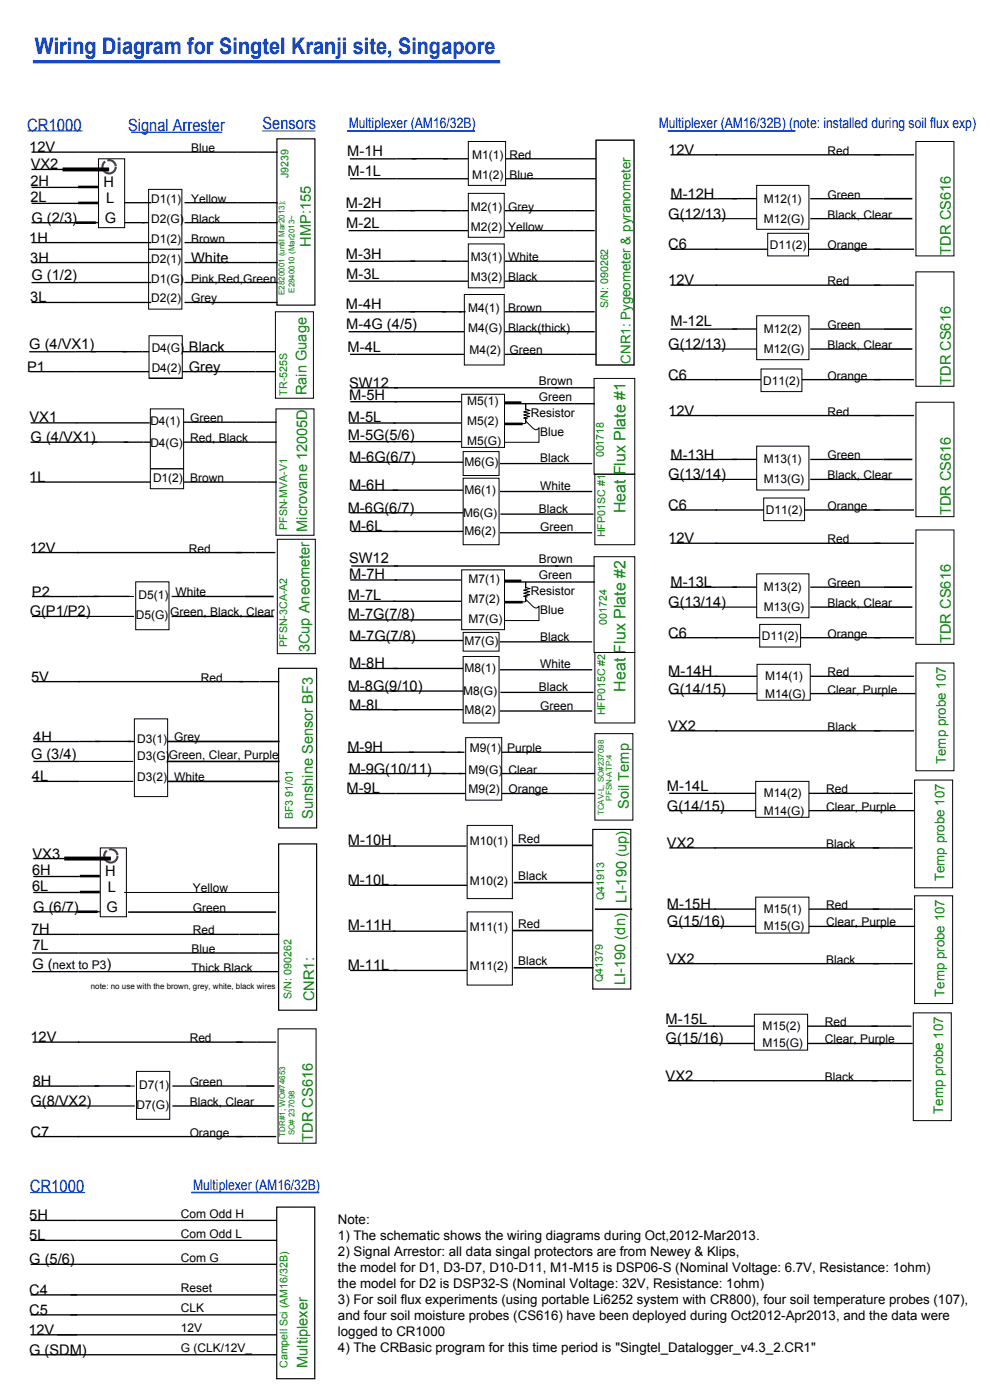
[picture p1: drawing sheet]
<svg xmlns="http://www.w3.org/2000/svg" width="210mm" height="297mm" viewBox="0 0 210 297" stroke-linecap="round" stroke-linejoin="round" font-family="sans-serif">
<path d="M6.7 35.9h9.9M6.7 32.3h9.9M6.7 51.5h25.4M6.7 43.1h9.9M6.7 55.7h9.9M6.7 59.9h9.9M20.8 47.2h-14.1M26.4 47.2h5.1M26.4 43h5.7M6.7 64.2h9.9" fill="none" stroke="#000" stroke-width=".28"/>
<path d="M58.7 29.5h8.1v35.2h-8.1z" fill="none" stroke="#000" stroke-width=".25"/>
<path d="M20.9 33.7h5.5v14.6h-5.5zM31.5 40.2h7.1v25.4h-7.1z" fill="none" stroke="#000" stroke-width=".21"/>
<path d="M16.6 35.9h6.5" fill="none" stroke="#000" stroke-width=".35"/>
<path d="M16.6 43.1h4.2z" fill="#00f" stroke="#000" stroke-width=".55"/>
<g fill="none" stroke="#000" stroke-width=".28">
<path d="M16.6 32.3h42.3M16.6 55.7h15.5M16.6 59.9h15.5M31.5 52.9h7.1M39.1 55.7h19.8M39.1 59.9h19.8M39.1 43h19.8M39.1 47.2h19.8M39.1 51.5h19.8M6.2 78.8h25.4M16.6 64.2h15.5M31.6 74.6h-25.4"/>
<path d="M38.7 78.8h19.7M38.7 74.6h19.7M39.1 64.2h19.8M6.5 89.7h25.2M31.6 80.3h7.1M31.9 93.8h-25.4M31.9 99.4h7M38.9 93.8h19.8M38.9 89.6h19.8M74.3 85.2h24.9M74.5 82.3h9.9M74.5 98.1h24.3"/>
<path d="M105.9 98.3h19.7M106.4 85.6h19.8M117.7 82.3h8.5M6.5 102.3h25.4M38.9 102.3h19.8M7.1 144.6h9.8M28.5 157.3h-21.4M50.8 144.6h8.5M7.1 161.5h9.8M7.1 165.8h9.8M74 179.5h24.9M74.3 187.8h24.8"/>
</g>
<path d="M58.5 86.7h8.1v26.9h-8.1z" fill="none" stroke="#000" stroke-width=".22"/>
<path d="M31.6 71.2h7.1v9.1h-7.1zM58.4 66.1h8.1v18.4h-8.1zM31.9 86.7h7v17h-7zM111.5 89.3l1.9 1.8 .4 .1 .5-.5v3.1h-7.9M126 80.3h8.6v20.3h-8.6zM26.8 157.3h.1M28.5 152.5h7.1v16.5h-7.1z" fill="none" stroke="#000" stroke-width=".21"/>
<path d="M59.1 141.8h8.1v33.8h-8.1zM16.9 161.5h11.4M16.9 165.8h11.4M125.7 176h8.1v33.8h-8.1z" fill="none" stroke="#000" stroke-width=".24"/>
<path d="M83.6 82.3h34.9M16.6 144.6h35" fill="none" stroke="#000" stroke-width=".29"/>
<path d="M35.6 157.3h23.7M35.6 161.5h23.7M35.6 165.8h23.7M108.7 179.3h16.9" fill="none" stroke="#000" stroke-width=".35"/>
<path d="M16.1 47.2h4.2z" fill="#00f" stroke="#000" stroke-width=".55"/>
<path d="M24.6 35.4a1.41 1.41 0 0 1-2.1 1.2 1.41 1.41 0 0 1-.1-2.4 1.41 1.41 0 0 1 2.1 1.1" fill="none" stroke="#fc0000" stroke-width=".48" stroke-dasharray="5.8 .5" stroke-linecap="butt"/>
<g fill="none" stroke="#000" stroke-width=".28">
<path d="M111.5 85.6v1.5M111.5 88.5v1.4M6.8 117.2h9.9M50 117.2h8.4M6.8 130.8h9.9M27.5 126.5l-20.7 .1M36.4 130.8h15.5M36.4 126.5h15.5M6.5 258.9h52.2M6.5 263.1h52.2M6.5 274.7h52.2M6.5 278.9h52.2"/>
<path d="M6.5 287.4h52.2M6.5 283.2h52.2"/>
</g>
<path d="M16.7 130.8h11.7M58.7 256.1h8.1v36.4h-8.1z" fill="none" stroke="#000" stroke-width=".25"/>
<path d="M106.8 89.9h4.6M111.5 86.8l.9 .3-1.3 .3 1.3 .3-1.3 .3 1.3 .4-1.3 .3 .8 .1M58.8 114.4h8.1v24.3h-8.1zM26.5 126.5h1.9M28.8 123.4h7v10.2h-7z" fill="none" stroke="#000" stroke-width=".21"/>
<path d="M16.4 117.2h34.9" fill="none" stroke="#000" stroke-width=".29"/>
<path d="M51.9 126.5h6.2M51.9 130.8h6.2" fill="none" stroke="#000" stroke-width=".34"/>
<g fill="#00f" stroke="#000" stroke-width=".55">
<path d="M106.6 89.9h4.3z"/>
<path d="M106.3 85.4h4.3z"/>
</g>
<path d="M74 89.7h24.9M74 93.7h24.9" fill="none" stroke="#000" stroke-width=".28"/>
<path d="M5.8 27.8h11.7z" fill="#000080" stroke="#004dff" stroke-width=".25"/>
<path d="M27.9 28.1h19.2z" fill="#000080" stroke="#004dff" stroke-width=".32"/>
<path d="M55.6 27.8h11.3z" fill="#000080" stroke="#004dff" stroke-width=".24"/>
<path d="M126 118.1h8.6v20.3h-8.6zM126.2 100.6h8.4v15h-8.4zM106.8 127.7h4.6M111.5 124.6l.9 .3-1.3 .3 1.3 .3-1.3 .3 1.3 .4-1.3 .3 .8 .2M111.5 127.1l1.9 1.8 .4 .1 .5-.5v3.1h-7.9" fill="none" stroke="#000" stroke-width=".21"/>
<g fill="none" stroke="#000" stroke-width=".28">
<path d="M74.3 108.8h24.2M74.5 104h24.3M74.5 112.7h24.3M105.9 104.3h19.7M105.9 113h19.7M106.1 109.1h19.8M74.3 123h24.9M74.5 120.1h9.9M74.5 135.9h24.3M105.9 136.2h19.7M106.4 123.5h19.8M111.5 123.5v1.4"/>
<path d="M111.5 126.3v1.4M117.7 120.1h8.5"/>
</g>
<path d="M83.6 120.1h34.9" fill="none" stroke="#000" stroke-width=".29"/>
<g fill="#00f" stroke="#000" stroke-width=".55">
<path d="M106.6 127.7h4.3z"/>
<path d="M106.3 123.2h4.3z"/>
</g>
<path d="M74 127.6h24.9M74 131.5h24.9M74.3 146.6h24.2M74.5 141.8h24.3M74.5 150.6h24.3M105.9 142.1h19.7M105.9 150.8h19.7M106.1 146.9h19.8" fill="none" stroke="#000" stroke-width=".28"/>
<path d="M126.2 138.4h8.4v15h-8.4z" fill="none" stroke="#000" stroke-width=".21"/>
<path d="M73.6 27.8h27.2z" fill="#000080" stroke="#004dff" stroke-width=".38"/>
<path d="M73.7 159.6h9.9M83.6 159.6h14.1M106.1 159.6h19.8M74 168.3h25.4M87.1 164.1h7.6M88.1 164.1h-14.1M93.7 164.1h4.3M106.4 168.3h19.8M106.4 164.1h19.8M74 197.5h24.9M74.3 205.9h24.8" fill="none" stroke="#000" stroke-width=".28"/>
<path d="M126.2 155.6h8v18.4h-8zM99.1 175.1h9.6v15.5h-9.6zM99.1 193.5h9.6v15.5h-9.6z" fill="none" stroke="#000" stroke-width=".21"/>
<path d="M126.2 192.9h7.9" fill="none" stroke="#000" stroke-width=".33"/>
<path d="M108.7 197.4h16.9M109 187.2h16.9M109 205.3h16.9" fill="none" stroke="#000" stroke-width=".35"/>
<path d="M13.3 35.9h9.8z" fill="#00f" stroke="#000" stroke-width=".84" stroke-linecap="butt"/>
<path d="M6.7 39.8h9.9" fill="none" stroke="#000" stroke-width=".28"/>
<path d="M16.6 39.7h4.2z" fill="#00f" stroke="#000" stroke-width=".55"/>
<path d="M7.1 189.3h9.8M7.1 193.4h9.8M7.1 182.1h9.8M7.1 198.2h9.8M16.9 193.4h4.3" fill="none" stroke="#000" stroke-width=".28"/>
<path d="M59.1 179h8.1v35.3h-8.1z" fill="none" stroke="#000" stroke-width=".25"/>
<path d="M21.3 179.9h5.5v14.6h-5.5z" fill="none" stroke="#000" stroke-width=".21"/>
<path d="M16.9 182.1h6.6" fill="none" stroke="#000" stroke-width=".35"/>
<path d="M16.9 189.2h4.3z" fill="#00f" stroke="#000" stroke-width=".55"/>
<path d="M16.9 198.2h42.4" fill="none" stroke="#000" stroke-width=".28"/>
<path d="M26.3 189.3h33" fill="none" stroke="#000" stroke-width=".21"/>
<path d="M27.2 193.5h31.3" fill="none" stroke="#000" stroke-width=".33"/>
<path d="M16.4 193.4h4.3z" fill="#00f" stroke="#000" stroke-width=".55"/>
<path d="M24.9 181.6a1.41 1.41 0 0 1-2.1 1.2 1.41 1.41 0 0 1-.1-2.4 1.41 1.41 0 0 1 2.2 1" fill="none" stroke="#fc0000" stroke-width=".48" stroke-dasharray="5.8 .5" stroke-linecap="butt"/>
<path d="M13.6 182.1h9.9z" fill="#00f" stroke="#000" stroke-width=".84" stroke-linecap="butt"/>
<path d="M7.1 185.9h9.8" fill="none" stroke="#000" stroke-width=".28"/>
<path d="M16.9 185.9h4.3z" fill="#00f" stroke="#000" stroke-width=".55"/>
<g fill="none" stroke="#000" stroke-width=".28">
<path d="M74.2 37.9h25.4M74.2 33.7h9.9M84.1 33.7h15.5M106.7 37.9h19.7M106.7 33.7h19.7M142.2 32.8h9.9M185.4 32.8h8.5M73.9 48.9h25.4M73.9 59.7h25.4M97.9 44.7h-24M99.3 55.4h-25.4M106.4 48.9h19.8"/>
<path d="M106.4 44.7h19.8M106.4 59.7h19.8M106.4 55.4h19.8M142.2 46.4h9.9M142.2 52.9h9.9M163 42.1l-20.8 .1M171.9 46.4h15.5M171.9 42.2h15.5M185.4 52.9h8.5M73.9 70.4h25.4M73.9 66.2h9.9M74.2 75.2h25.4"/>
<path d="M83.8 66.1h14.1M106.4 70.4h19.8M106.4 66.1h19.8M106.7 75.2h19.7M6.8 202.2h52.2M6.8 206.1h52.2M6.9 234.6h9.9M6.9 221.1h9.9M20 230.4h7.7M21 230.4h-14.1M36.6 234.6h15.5M36.6 230.4h15.5"/>
<path d="M50.1 221.1h8.5M6.9 241.1h9.9M50.1 241.1h8.5"/>
</g>
<path d="M194.3 30h8.1v24.3h-8.1zM59 218.3h8.1v24.2h-8.1zM26.7 230.4h1.9M29 227.3h7v10.2h-7z" fill="none" stroke="#000" stroke-width=".21"/>
<path d="M152.1 46.4h11.8M16.8 234.6h11.8" fill="none" stroke="#000" stroke-width=".25"/>
<path d="M126.4 29.7h8.1v47.7h-8.1zM151.8 32.8h34.9M151.8 52.9h34.9M16.5 221.1h34.9M16.5 241.1h34.9" fill="none" stroke="#000" stroke-width=".29"/>
<path d="M187.4 42.2h6.1M187.4 46.4h6.1M52.1 230.4h6.1M52.1 234.6h6.1" fill="none" stroke="#000" stroke-width=".34"/>
<g fill="#fff" stroke="#000" stroke-width=".21">
<path d="M160.5 39.3h11.1v9.3h-11.1z"/>
<path d="M162.8 49.5h8.7v4.8h-8.7z"/>
</g>
<path d="M142.2 74h9.9M142.2 69.8h9.9M142.2 60.5h9.9M163 69.8h-10.9M171.9 74h15.5M171.9 69.8h15.5M185.4 60.5h8.5M142.2 80.5h9.9M185.4 80.5h8.5" fill="none" stroke="#000" stroke-width=".28"/>
<path d="M194.3 57.7h8.1v24.2h-8.1z" fill="none" stroke="#000" stroke-width=".21"/>
<path d="M152.1 74h11.8" fill="none" stroke="#000" stroke-width=".25"/>
<path d="M151.8 60.5h34.9M151.8 80.5h34.9" fill="none" stroke="#000" stroke-width=".29"/>
<path d="M187.4 69.8h6.1M187.4 74h6.1" fill="none" stroke="#000" stroke-width=".34"/>
<path d="M160.5 67h11.1v9.3h-11.1z" fill="#fff" stroke="#000" stroke-width=".21"/>
<path d="M142.2 88.2h9.9M163 97.5h-20.8M171.9 97.5h15.5M185.4 88.2h8.5M142.2 101.7h9.9M142.2 108.2h9.9M171.9 101.7h15.5M185.4 108.2h8.5" fill="none" stroke="#000" stroke-width=".28"/>
<path d="M194.3 85.3h8.1v24.3h-8.1z" fill="none" stroke="#000" stroke-width=".21"/>
<path d="M152.1 101.7h11.8" fill="none" stroke="#000" stroke-width=".25"/>
<path d="M151.8 88.2h34.9M151.8 108.2h34.9" fill="none" stroke="#000" stroke-width=".29"/>
<path d="M187.4 97.5h6.1M187.4 101.7h6.1" fill="none" stroke="#000" stroke-width=".34"/>
<path d="M160.5 94.6h11.1v9.4h-11.1z" fill="#fff" stroke="#000" stroke-width=".21"/>
<path d="M142.2 115.2h9.9M185.4 115.2h8.5M142.2 128.8h9.9M142.2 135.3h9.9M163 124.5l-20.8 .1M171.9 128.8h15.5M171.9 124.6h15.5M185.4 135.3h8.5" fill="none" stroke="#000" stroke-width=".28"/>
<path d="M194.3 112.4h8.1v24.3h-8.1z" fill="none" stroke="#000" stroke-width=".21"/>
<path d="M152.1 128.8h11.8" fill="none" stroke="#000" stroke-width=".25"/>
<path d="M151.8 115.2h34.9M151.8 135.3h34.9" fill="none" stroke="#000" stroke-width=".29"/>
<path d="M187.4 124.6h6.1M187.4 128.8h6.1" fill="none" stroke="#000" stroke-width=".34"/>
<path d="M160.5 121.7h11.1v9.4h-11.1z" fill="#fff" stroke="#000" stroke-width=".21"/>
<path d="M194.3 140.6h8.1v22.9h-8.1z" fill="none" stroke="#000" stroke-width=".21"/>
<path d="M142.2 143.5h9.9M142.2 155h9.9M142.2 147.1h9.9M185.4 143.5h8.5M185.4 155h8.5M185.7 147.1h8.5" fill="none" stroke="#000" stroke-width=".28"/>
<path d="M151.8 143.5h34.9M151.8 155h34.9M152.1 147.1h34.9" fill="none" stroke="#000" stroke-width=".29"/>
<path d="M160.6 140.9h11.3v7.7h-11.3z" fill="#fff" stroke="#000" stroke-width=".21"/>
<path d="M194 165.5h8.1v22.8h-8.1z" fill="none" stroke="#000" stroke-width=".21"/>
<path d="M142 168.3h9.8M142 179.9h9.8M142 172h9.8M185.1 168.3h8.5M185.1 179.9h8.5M185.4 172h8.5" fill="none" stroke="#000" stroke-width=".28"/>
<path d="M151.5 168.3h35M151.5 179.9h35M151.8 172h34.9" fill="none" stroke="#000" stroke-width=".29"/>
<path d="M160.3 165.8h11.3v7.6h-11.3z" fill="#fff" stroke="#000" stroke-width=".21"/>
<path d="M194 190h8.1v22.9h-8.1z" fill="none" stroke="#000" stroke-width=".21"/>
<path d="M142 192.9h9.8M142 196.5h9.8M185.1 192.9h8.5M185.4 196.5h8.5M142 204.4h9.8M185.1 204.4h8.5" fill="none" stroke="#000" stroke-width=".28"/>
<path d="M151.5 192.9h35M151.8 196.5h34.9M151.5 204.4h35" fill="none" stroke="#000" stroke-width=".29"/>
<path d="M160.3 190.3h11.3v7.6h-11.3z" fill="#fff" stroke="#000" stroke-width=".21"/>
<path d="M193.7 214.9h8.1v22.8h-8.1z" fill="none" stroke="#000" stroke-width=".21"/>
<path d="M141.7 217.7h9.9M184.9 217.7h8.4M141.7 229.3h9.9M141.7 221.4h9.9M184.9 229.3h8.4M185.1 221.4h8.5" fill="none" stroke="#000" stroke-width=".28"/>
<path d="M151.3 217.7h34.9M151.3 229.3h34.9M151.5 221.4h35" fill="none" stroke="#000" stroke-width=".29"/>
<path d="M160 215.2h11.3v7.6h-11.3z" fill="#fff" stroke="#000" stroke-width=".21"/>
<path d="M6.5 268.2h52.2" fill="none" stroke="#000" stroke-width=".28"/>
<path d="M6.4 253h11.7z" fill="#000080" stroke="#004dff" stroke-width=".25"/>
<g fill="#000080" stroke="#004dff" stroke-width=".38">
<path d="M40.6 253h27.1z"/>
<path d="M141.6 27.8h27.2z"/>
</g>
<g fill="#fff" stroke="#000" stroke-width=".21">
<path d="M161.4 78.3h8.7v4.8h-8.7z"/>
<path d="M162 105.7h8.7v4.8h-8.7z"/>
<path d="M161.1 132.5h8.7v4.8h-8.7z"/>
<path d="M97.9 83.6h9.1v11.3h-9.1z"/>
<path d="M98.2 134.2h7.7v3.9h-7.7z"/>
<path d="M98.2 139.3h7.7v14.1h-7.7z"/>
<path d="M98.5 62.5h8.5v14.9h-8.5z"/>
</g>
<path d="M97.4 66.1h1.4" fill="none" stroke="#000" stroke-width=".28"/>
<g fill="#fff" stroke="#000" stroke-width=".21">
<path d="M99.3 51.7h7.7v9.4h-7.7z"/>
<path d="M99.3 41h7.7v9.3h-7.7z"/>
</g>
<path d="M97.9 44.7h1.4" fill="none" stroke="#000" stroke-width=".28"/>
<g fill="#fff" stroke="#000" stroke-width=".21">
<path d="M99.3 30h7.9v9.3h-7.9z"/>
<path d="M98.2 95.8h7.7v5.1h-7.7z"/>
<path d="M98.2 101.4h7.7v14.2h-7.7z"/>
<path d="M98.8 156.5h7.6v13.2h-7.6z"/>
</g>
<path d="M97.1 159.6h1.4M97.4 164.1h1.4" fill="none" stroke="#000" stroke-width=".28"/>
<path d="M97.9 120.9h9.1v12.7h-9.1z" fill="#fff" stroke="#000" stroke-width=".21"/>
<path d="M7 13.1h99.1z" fill="#000080" stroke="#004dff" stroke-width=".72" stroke-linecap="butt"/>
<text font-size="4.8" fill="#00f" x="7.4" y="11.4">Wiring Diagram for Singtel Kranji site, Singapore</text>
<g font-size="3.6" fill="#00f">
<text x="5.7" y="27.8">CR1000</text>
<text x="27.2" y="27.8">Signal Arrester</text>
<text x="55.7" y="27.5">Sensors</text>
<text x="6.3" y="253">CR1000</text>
</g>
<g font-size="3.4" fill="#008000">
<text x="132.7" y="108.9" transform="rotate(-90 132.7 108.9)">Heat Flux Plate #1</text>
<text x="132.7" y="146.7" transform="rotate(-90 132.7 146.7)">Heat Flux Plate #2</text>
</g>
<g font-size="3.1" fill="#00f">
<text x="74" y="27.2">Multiplexer (AM16/32B)</text>
<text x="139.7" y="27.2">Multiplexer (AM16/32B) (note: installed during soil flux exp)</text>
<text x="41" y="252.4">Multiplexer (AM16/32B)</text>
</g>
<g font-size="3.1">
<text x="6.2" y="32.3">12V</text>
<text x="6.5" y="35.9">VX2</text>
<text x="73.7" y="33.1">M-1H</text>
<text x="141.8" y="32.8">12V</text>
<text x="6.5" y="39.5">2H</text>
<text x="21.9" y="39.6">H</text>
<text x="73.7" y="37.4">M-1L</text>
<text x="6.5" y="42.9">2L</text>
<text x="6.7" y="47.2">G (2/3)</text>
<text x="22.2" y="47.2">G</text>
<text x="22.5" y="43">L</text>
<text x="73.4" y="44.1">M-2H</text>
<text x="141.8" y="46.4">G(12/13)</text>
<text x="142.2" y="42.2">M-12H</text>
<text x="6.2" y="51.5">1H</text>
<text x="73.5" y="48.4">M-2L</text>
<text x="141.8" y="52.9">C6</text>
<text x="6.4" y="55.7">3H</text>
<text x="6.7" y="59.4">G (1/2)</text>
<text x="40.6" y="55.7">White</text>
<text x="73.4" y="54.9">M-3H</text>
<text x="73.5" y="59.1">M-3L</text>
<text x="6.4" y="64.2">3L</text>
<text x="73.4" y="65.6">M-4H</text>
<text x="141.8" y="60.5">12V</text>
<text x="73.5" y="69.8">M-4G (4/5)</text>
<text x="142.2" y="69.3">M-12L</text>
<text x="6.2" y="74.1">G (4/VX1)</text>
<text x="40.1" y="74.6">Black</text>
<text x="73.7" y="74.6">M-4L</text>
<text x="141.8" y="74">G(12/13)</text>
<text x="5.7" y="78.8">P1</text>
<text x="40.1" y="78.8">Grey</text>
<text x="74" y="82.3">SW12</text>
<text x="141.8" y="80.5">C6</text>
<text x="6.3" y="89.4">VX1</text>
<text x="73.8" y="89.5">M-5L</text>
<text x="74.1" y="84.9">M-5H</text>
<text x="141.8" y="88.2">12V</text>
<text x="6.5" y="93.8">G (4/VX1)</text>
<text x="73.8" y="93.4">M-5G(5/6)</text>
<text x="74.1" y="98.1">M-6G(6/7)</text>
<text x="141.8" y="101.7">G(13/14)</text>
<text x="142.2" y="97.5">M-13H</text>
<text x="6.2" y="102.3">1L</text>
<text x="74.1" y="104">M-6H</text>
<text x="73.8" y="108.8">M-6G(6/7)</text>
<text x="74.1" y="112.7">M-6L</text>
<text x="141.8" y="108.2">C6</text>
<text x="6.3" y="117.2">12V</text>
<text x="74" y="119.5">SW12</text>
<text x="141.8" y="115.2">12V</text>
<text x="74.1" y="122.8">M-7H</text>
<text x="142.2" y="124.6">M-13L</text>
<text x="6.3" y="130.8">G(P1/P2)</text>
<text x="6.8" y="126.6">P2</text>
<text x="73.8" y="127.3">M-7L</text>
<text x="73.8" y="131.2">M-7G(7/8)</text>
<text x="141.8" y="128.8">G(13/14)</text>
<text x="74.1" y="135.9">M-7G(7/8)</text>
<text x="141.8" y="135.3">C6</text>
<text x="74.1" y="141.8">M-8H</text>
<text x="141.8" y="143.5">M-14H</text>
<text x="6.6" y="144.6">5V</text>
<text x="73.8" y="146.6">M-8G(9/10)</text>
<text x="141.8" y="147.1">G(14/15)</text>
<text x="74.1" y="150.6">M-8L</text>
<text x="141.8" y="155">VX2</text>
<text x="6.6" y="161">G (3/4)</text>
<text x="7.1" y="157.3">4H</text>
<text x="73.7" y="159.6">M-9H</text>
<text x="6.8" y="165.8">4L</text>
<text x="74" y="164.1">M-9G(10/11)</text>
<text x="141.5" y="167.7">M-14L</text>
<text x="73.5" y="168.3">M-9L</text>
<text x="141.5" y="172">G(14/15)</text>
<text x="73.8" y="179.2">M-10H</text>
<text x="141.5" y="179.9">VX2</text>
<text x="6.8" y="185.7">6H</text>
<text x="6.9" y="182.1">VX3</text>
<text x="22.3" y="185.8">H</text>
<text x="6.8" y="189">6L</text>
<text x="22.9" y="189.2">L</text>
<text x="73.8" y="187.8">M-10L</text>
<text x="7.1" y="193.4">G (6/7)</text>
<text x="22.6" y="193.4">G</text>
<text x="73.8" y="197.3">M-11H</text>
<text x="141.5" y="192.9">M-15H</text>
<text x="141.5" y="196.5">G(15/16)</text>
<text x="6.6" y="198.2">7H</text>
<text x="6.9" y="201.6">7L</text>
<text x="6.9" y="205.6">G (</text>
<text x="22.6" y="205.6">)</text>
<text x="73.8" y="205.9">M-11L</text>
<text x="141.5" y="204.4">VX2</text>
<text x="6.5" y="221.1">12V</text>
<text x="141.2" y="217.1">M-15L</text>
<text x="141.2" y="221.4">G(15/16)</text>
<text x="6.9" y="230.4">8H</text>
<text x="141.2" y="229.3">VX2</text>
<text x="6.5" y="234.6">G(8/VX2)</text>
<text x="6.5" y="241.1">C7</text>
<text x="6.2" y="258.9">5H</text>
<text x="6.2" y="263.1">5L</text>
<text x="6.2" y="268.2">G (5/6)</text>
<text x="6.2" y="274.7">C4</text>
<text x="6.2" y="278.9">C5</text>
<text x="6" y="283.2">12V</text>
<text x="6.2" y="287.4">G (SDM)</text>
</g>
<g font-size="3.1" fill="#008000">
<text x="66" y="52.4" transform="rotate(-90 66 52.4)">HMP:155</text>
<text x="201.7" y="54" transform="rotate(-90 201.7 54)">TDR CS616</text>
<text x="65" y="83.8" transform="rotate(-90 65 83.8)">Rain Guage</text>
<text x="201.7" y="81.7" transform="rotate(-90 201.7 81.7)">TDR CS616</text>
<text x="65.2" y="112.8" transform="rotate(-90 65.2 112.8)">Microvane 12005D</text>
<text x="201.7" y="109.3" transform="rotate(-90 201.7 109.3)">TDR CS616</text>
<text x="201.7" y="136.4" transform="rotate(-90 201.7 136.4)">TDR CS616</text>
<text x="65.6" y="138.4" transform="rotate(-90 65.6 138.4)">3Cup Aneometer</text>
<text x="66.4" y="173.8" transform="rotate(-90 66.4 173.8)">Sunshine Sensor BF3</text>
<text x="133.4" y="171.6" transform="rotate(-90 133.4 171.6)">Soil Temp</text>
<text x="132.9" y="191.5" transform="rotate(-90 132.9 191.5)">LI-190 (up)</text>
<text x="132.6" y="209" transform="rotate(-90 132.6 209)">LI-190 (dn)</text>
<text x="66.6" y="212.4" transform="rotate(-90 66.6 212.4)">CNR1:</text>
<text x="66.4" y="242.3" transform="rotate(-90 66.4 242.3)">TDR CS616</text>
<text x="65.2" y="290.2" transform="rotate(-90 65.2 290.2)">Multiplexer</text>
</g>
<g font-size="2.8" fill="#008000">
<text x="133.8" y="77.1" transform="rotate(-90 133.8 77.1)">CNR1: Pygeometer &amp; pyranometer</text>
<text x="200.7" y="162.1" transform="rotate(-90 200.7 162.1)">Temp probe 107</text>
<text x="200.4" y="186.9" transform="rotate(-90 200.4 186.9)">Temp probe 107</text>
<text x="200.4" y="211.5" transform="rotate(-90 200.4 211.5)">Temp probe 107</text>
<text x="200.1" y="236.3" transform="rotate(-90 200.1 236.3)">Temp probe 107</text>
</g>
<g font-size="2.8">
<text x="71.7" y="259.7">Note:</text>
<text x="71.7" y="263.1">1) The schematic shows the wiring diagrams during Oct,2012-Mar2013.</text>
<text x="71.7" y="266.5">2) Signal Arrestor: all data singal protectors are from Newey &amp; Klips,</text>
<text x="71.7" y="269.9">the model for D1, D3-D7, D10-D11, M1-M15 is DSP06-S (Nominal Voltage: 6.7V, Resistance: 1ohm)</text>
<text x="71.7" y="273.3">the model for D2 is DSP32-S (Nominal Voltage: 32V, Resistance: 1ohm)</text>
<text x="71.7" y="276.7">3) For soil flux experiments (using portable Li6252 system with CR800), four soil temperature probes (107),</text>
<text x="71.7" y="280.1">and four soil moisture probes (CS616) have been deployed during Oct2012-Apr2013, and the data were</text>
<text x="71.7" y="283.5">logged to CR1000</text>
<text x="71.7" y="286.8">4) The CRBasic program for this time period is &quot;Singtel_Datalogger_v4.3_2.CR1&quot;</text>
</g>
<g font-size="2.5">
<text x="40.6" y="32.3">Blue</text>
<text x="100.2" y="33.7">M1(1)</text>
<text x="108.1" y="33.7">Red</text>
<text x="175.5" y="32.8">Red</text>
<text x="100.2" y="37.9">M1(2)</text>
<text x="108.1" y="37.9">Blue</text>
<text x="32.1" y="43">D1(1)</text>
<text x="32.1" y="47.2">D2(G)</text>
<text x="40.6" y="47.2">Black</text>
<text x="40.6" y="43">Yellow</text>
<text x="99.9" y="44.7">M2(1)</text>
<text x="107.8" y="44.7">Grey</text>
<text x="162" y="43">M12(1)</text>
<text x="162" y="47.2">M12(G)</text>
<text x="175.5" y="46.4">Black, Clear</text>
<text x="175.5" y="42.2">Green</text>
<text x="32.1" y="51.5">D1(2)</text>
<text x="40.6" y="51.5">Brown</text>
<text x="99.9" y="48.9">M2(2)</text>
<text x="107.8" y="48.9">Yellow</text>
<text x="163.3" y="52.9">D11(2)</text>
<text x="175.5" y="52.9">Orange</text>
<text x="32.1" y="55.7">D2(1)</text>
<text x="32.1" y="59.9">D1(G)</text>
<text x="40.6" y="59.9">Pink,Red,Green</text>
<text x="99.9" y="55.4">M3(1)</text>
<text x="99.9" y="59.7">M3(2)</text>
<text x="107.8" y="59.7">Black</text>
<text x="107.8" y="55.4">White</text>
<text x="32.1" y="64.2">D2(2)</text>
<text x="40.6" y="64.2">Grey</text>
<text x="175.5" y="60.5">Red</text>
<text x="99.3" y="66.1">M4(1)</text>
<text x="99.3" y="70.4">M4(G)</text>
<text x="107.8" y="70.4">Black(thick)</text>
<text x="107.8" y="66.1">Brown</text>
<text x="162" y="70.7">M12(2)</text>
<text x="175.5" y="69.8">Green</text>
<text x="32.2" y="74.6">D4(G)</text>
<text x="99.6" y="75.2">M4(2)</text>
<text x="108.1" y="75.2">Green</text>
<text x="162" y="74.9">M12(G)</text>
<text x="175.5" y="74">Black, Clear</text>
<text x="32.2" y="78.8">D4(2)</text>
<text x="114.3" y="81.7">Brown</text>
<text x="161.9" y="81.7">D11(2)</text>
<text x="175.5" y="80.5">Orange</text>
<text x="40.4" y="89.6">Green</text>
<text x="99.1" y="85.9">M5(1)</text>
<text x="112.6" y="88.5">Resistor</text>
<text x="114.3" y="85.1">Green</text>
<text x="175.5" y="88.2">Red</text>
<text x="31.9" y="90.1">D4(1)</text>
<text x="31.9" y="94.9">D4(G)</text>
<text x="40.4" y="93.8">Red, Black</text>
<text x="99.1" y="90.2">M5(2)</text>
<text x="99.1" y="94.4">M5(G)</text>
<text x="114.6" y="92.4">Blue</text>
<text x="98.5" y="98.9">M6(G)</text>
<text x="114.6" y="98.1">Black</text>
<text x="162" y="98.3">M13(1)</text>
<text x="175.5" y="101.7">Black, Clear</text>
<text x="175.5" y="97.5">Green</text>
<text x="32.5" y="102.3">D1(2)</text>
<text x="40.4" y="102.3">Brown</text>
<text x="98.5" y="104.8">M6(1)</text>
<text x="114.6" y="104">White</text>
<text x="162" y="102.5">M13(G)</text>
<text x="98.2" y="109.6">M6(G)</text>
<text x="98.5" y="113.6">M6(2)</text>
<text x="114.3" y="108.8">Black</text>
<text x="114.6" y="112.7">Green</text>
<text x="162.5" y="109">D11(2)</text>
<text x="175.5" y="108.2">Orange</text>
<text x="40.1" y="117.2">Red</text>
<text x="114.3" y="119.5">Brown</text>
<text x="175.5" y="115.2">Red</text>
<text x="99.4" y="123.7">M7(1)</text>
<text x="114.3" y="122.9">Green</text>
<text x="162" y="125.4">M13(2)</text>
<text x="175.5" y="124.6">Green</text>
<text x="28.8" y="131.3">D5(G)</text>
<text x="29.4" y="127.1">D5(1)</text>
<text x="36.1" y="130.8">Green, Black, Clear</text>
<text x="37.3" y="126.5">White</text>
<text x="99.4" y="128">M7(2)</text>
<text x="112.6" y="126.3">Resistor</text>
<text x="114.6" y="130.2">Blue</text>
<text x="162" y="129.6">M13(G)</text>
<text x="175.5" y="128.8">Black, Clear</text>
<text x="98.5" y="136.7">M7(G)</text>
<text x="99.4" y="132.2">M7(G)</text>
<text x="114.6" y="135.9">Black</text>
<text x="161.6" y="135.9">D11(2)</text>
<text x="175.5" y="135.3">Orange</text>
<text x="98.5" y="142.7">M8(1)</text>
<text x="114.6" y="141.8">White</text>
<text x="175.5" y="143.5">Red</text>
<text x="42.6" y="144.6">Red</text>
<text x="98.2" y="147.5">M8(G)</text>
<text x="114.3" y="146.6">Black</text>
<text x="162.3" y="144.3">M14(1)</text>
<text x="162.3" y="148">M14(G)</text>
<text x="175.5" y="147.1">Clear, Purple</text>
<text x="98.5" y="151.4">M8(2)</text>
<text x="114.6" y="150.6">Green</text>
<text x="175.5" y="155">Black</text>
<text x="29.1" y="161.3">D3(G)</text>
<text x="29.1" y="157.6">D3(1)</text>
<text x="35.8" y="161">Green, Clear, Purple</text>
<text x="37" y="157.3">Grey</text>
<text x="99.7" y="159.6">M9(1)</text>
<text x="107.6" y="159.6">Purple</text>
<text x="29.1" y="165.8">D3(2)</text>
<text x="37" y="165.8">White</text>
<text x="99.4" y="164.1">M9(G)</text>
<text x="107.8" y="164.1">Clear</text>
<text x="99.4" y="168.3">M9(2)</text>
<text x="107.8" y="168.3">Orange</text>
<text x="162" y="169.2">M14(2)</text>
<text x="162" y="172.8">M14(G)</text>
<text x="175.3" y="168.3">Red</text>
<text x="175.3" y="172">Clear, Purple</text>
<text x="99.7" y="179.3">M10(1)</text>
<text x="109.9" y="178.8">Red</text>
<text x="175.3" y="179.9">Black</text>
<text x="40.9" y="189.2">Yellow</text>
<text x="99.7" y="187.8">M10(2)</text>
<text x="109.9" y="186.7">Black</text>
<text x="40.9" y="193.4">Green</text>
<text x="99.7" y="197.4">M11(1)</text>
<text x="109.9" y="196.8">Red</text>
<text x="162" y="193.7">M15(1)</text>
<text x="162" y="197.4">M15(G)</text>
<text x="175.3" y="192.9">Red</text>
<text x="175.3" y="196.5">Clear, Purple</text>
<text x="40.6" y="202.2">Blue</text>
<text x="40.9" y="198.2">Red</text>
<text x="11.2" y="205.6">next to P3</text>
<text x="40.6" y="206.1">Thick Black</text>
<text x="99.7" y="205.9">M11(2)</text>
<text x="109.9" y="204.7">Black</text>
<text x="175.3" y="204.4">Black</text>
<text x="40.2" y="221.1">Red</text>
<text x="161.7" y="218.5">M15(2)</text>
<text x="175" y="217.7">Red</text>
<text x="175" y="221.4">Clear, Purple</text>
<text x="161.7" y="222.2">M15(G)</text>
<text x="29.5" y="231">D7(1)</text>
<text x="40.2" y="230.4">Green</text>
<text x="175" y="229.3">Black</text>
<text x="28.9" y="235.2">D7(G)</text>
<text x="40.2" y="234.6">Black, Clear</text>
<text x="40.2" y="241.1">Orange</text>
<text x="38.4" y="258.3">Com Odd H</text>
<text x="38.4" y="262.6">Com Odd L</text>
<text x="38.4" y="267.6">Com G</text>
<text x="38.4" y="274.1">Reset</text>
<text x="38.4" y="278.4">CLK</text>
<text x="38.4" y="282.6">12V</text>
<text x="38.4" y="286.8">G (CLK/12V_</text>
</g>
<g font-size="2.3" fill="#008000">
<text x="61.2" y="37.7" transform="rotate(-90 61.2 37.7)">J9239</text>
<text x="129" y="65.3" transform="rotate(-90 129 65.3)">S/N: 090262</text>
<text x="60.9" y="83.9" transform="rotate(-90 60.9 83.9)">TR-525S</text>
<text x="128.1" y="97" transform="rotate(-90 128.1 97)">001718</text>
<text x="60.9" y="112.4" transform="rotate(-90 60.9 112.4)">PFSN-MVA-V1</text>
<text x="128.4" y="114" transform="rotate(-90 128.4 114)">HFP01SC #1</text>
<text x="60.9" y="137.3" transform="rotate(-90 60.9 137.3)">PFSN-3CA-A2</text>
<text x="128.7" y="132.5" transform="rotate(-90 128.7 132.5)">001724</text>
<text x="128.4" y="151.8" transform="rotate(-90 128.4 151.8)">HFP015C #2</text>
<text x="62.1" y="173.8" transform="rotate(-90 62.1 173.8)">BF3 91/01</text>
<text x="128.2" y="190.9" transform="rotate(-90 128.2 190.9)">Q41913</text>
<text x="127.9" y="208.4" transform="rotate(-90 127.9 208.4)">Q41379</text>
<text x="61.8" y="211.9" transform="rotate(-90 61.8 211.9)">S/N: 090262</text>
<text x="61" y="290.2" transform="rotate(-90 61 290.2)">Campell Sci (AM16/32B)</text>
</g>
<g font-size="1.7" fill="#008000">
<text x="60.3" y="62.6" transform="rotate(-90 60.3 62.6)">E2820001 (until Mar2013);</text>
<text x="62.5" y="62.1" transform="rotate(-90 62.5 62.1)">E2840010 (Mar2013~</text>
<text x="128.1" y="172.9" transform="rotate(-90 128.1 172.9)">TCAV-L, SO#237098</text>
<text x="129.8" y="169.8" transform="rotate(-90 129.8 169.8)">PFSN-ATP:4</text>
<text x="60.5" y="241.1" transform="rotate(-90 60.5 241.1)">TDR#1; WO#74653</text>
<text x="62.5" y="240.8" transform="rotate(-90 62.5 240.8)">SO# 237098</text>
</g>
<text font-size="1.7" x="19.3" y="209.8">note: no use with the brown, grey, white, black wires</text>
</svg>
